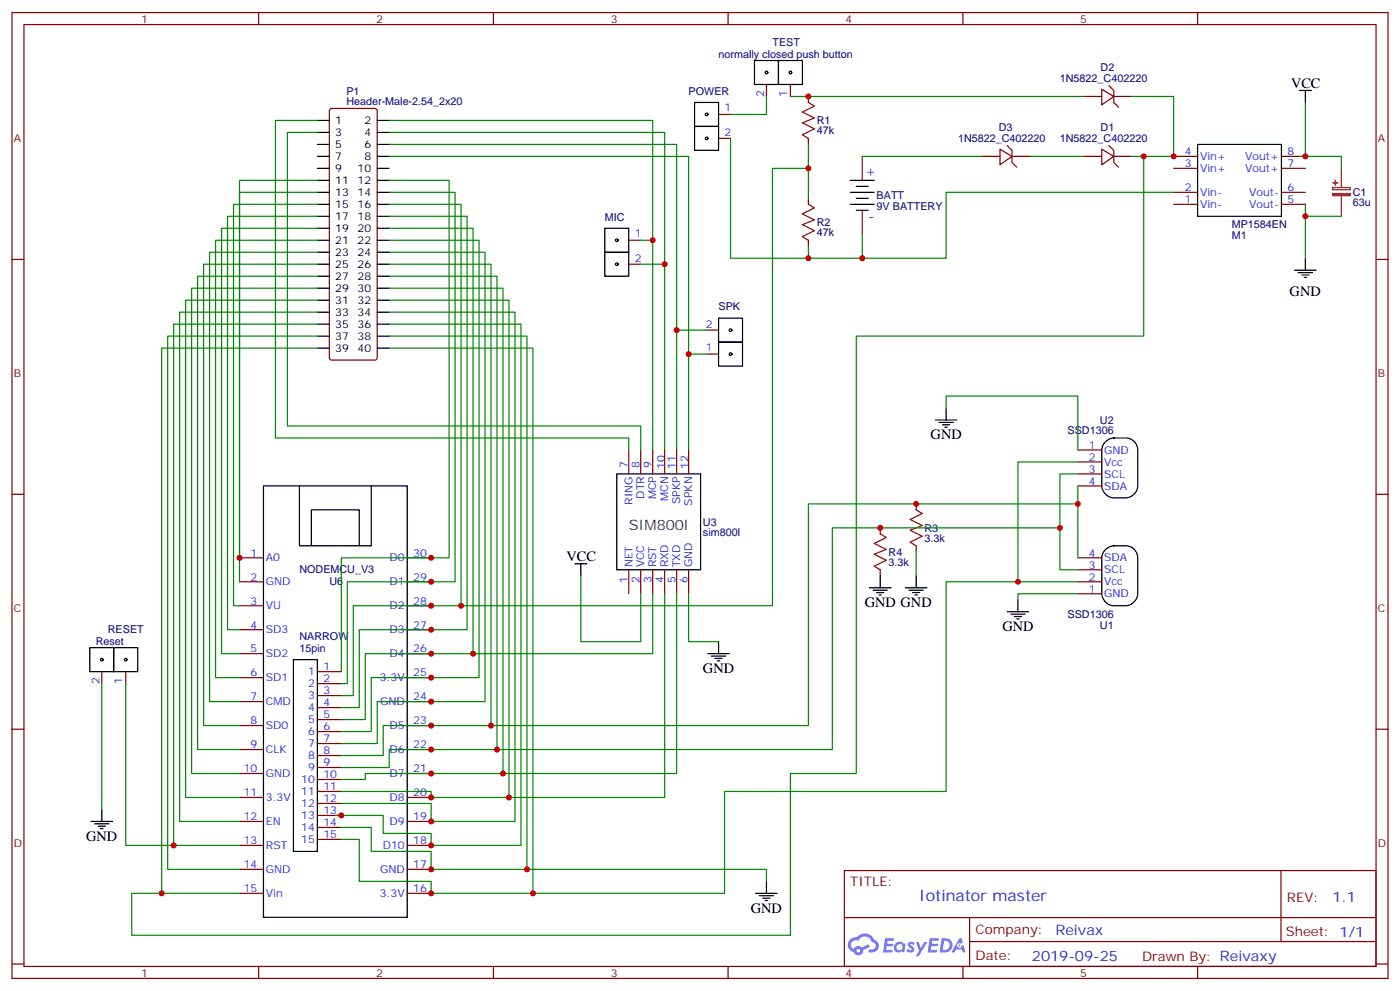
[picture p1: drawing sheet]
<svg xmlns="http://www.w3.org/2000/svg" width="412mm" height="292mm" viewBox="0 0 412 292" stroke-linecap="round" stroke-linejoin="round" font-family="sans-serif">
<g fill="none" stroke="#870000" stroke-width=".35">
<path d="M3.5 3.7h405.4v284.3h-405.4zM7.1 7.2h398.2v277.3h-398.2zM76.2 3.7v3.5M145.3 3.7v3.5M214.5 3.7v3.5M283.6 3.7v3.5M352.8 3.7v3.5M3.5 76.4h3.6M405.3 76.4h3.6M3.5 145.5h3.6M405.3 145.5h3.6M3.5 214.7h3.6"/>
<path d="M405.3 214.7h3.6M248.7 256.3h156.6v28.2h-156.6zM377.3 256.3v20.9M248.7 270.1h156.5M285.6 277.2h119.6M285.6 270.1v14.2M3.5 283.8h3.6M76.2 284.5v3.5M145.3 284.5v3.5M214.5 284.5v3.5M283.6 284.5v3.5M352.8 284.5v3.5"/>
<path d="M405.3 283.8h3.6"/>
</g>
<g fill="#5487ff">
<path d="M267.7 277.5a1.22 1.22 0 0 1 1.7 .2l-.4 .6a.47 .47 0 0 0-.3-.4 .47 .47 0 0 0-.5 .2l.1 .2a1.14 1.14 0 0 1 .8 1.8 1.14 1.14 0 0 1-1.9 0l-.2-.2 .5-.6 .7 .5a.29 .29 0 0 0 .3-.3 .29 .29 0 0 0-.2-.3 1.04 1.04 0 0 1-.6-1.7z"/>
<path d="M260.7 276.2h2.4l.3 .2-.2 .5-1.8 .1-.1 .8h1.5l.3 .4-.3 .4h-1.6l-.2 1.1h1.7l.2 .3-.2 .3-2.6 .1z"/>
<path d="M273.8 276.2h2.4l.3 .2-.1 .5-1.8 .1-.2 .8h1.6l.3 .4-.4 .4-1.6-.1-.1 1.1 1.7 .1 .2 .3-.2 .3-2.6 .1z"/>
<path d="M282.6 276.2h.7l.3 1.3-.6 .3a.69 .69 0 0 0-1 .3 .69 .69 0 0 0 .4 .9 .69 .69 0 0 0 .9-.6l.5-.2 .6 2.2h-.8l-.2-.9h-1.8l-.5 .9h-.8z"/>
<path d="M269.8 277.3h.8l.6 1.8 1.1-1.8h.9l-2.6 4.2h-.8l.9-1.5z"/>
<path d="M277.4 276.2l-.6 4.2h1.3a2.11 2.11 0 0 0 2.5-2.1 2.11 2.11 0 0 0-2.5-2.1zM278.1 277a1.39 1.39 0 0 1 1.7 1.4 1.39 1.39 0 0 1-1.8 1.2h-.3z"/>
<path d="M263.7 277.8a1.54 1.54 0 0 0-.1 2.2 1.54 1.54 0 0 0 2.2 .1l.6 .3 .3-2.3-.2-.3h-.4a1.49 1.49 0 0 0-2.4 0zM264 278.8a.94 .94 0 0 1 1.8 0 .94 .94 0 0 1-1.8 0z"/>
<path d="M250.4 276.6a2.18 2.18 0 0 0 1.1 3.7 1.44 1.44 0 0 0 1.6 .9 1.44 1.44 0 0 0 1.2-1.4l2-1.1-.5-.7-1.9 1a1.47 1.47 0 0 0-2.4 .4 1.39 1.39 0 0 1-.7-1.9 1.39 1.39 0 0 1 2-.5 2.12 2.12 0 0 1 2.2-1.3 2.12 2.12 0 0 1 1.9 1.7 1.14 1.14 0 0 1 1.1 1.4 1.14 1.14 0 0 1-1.7 .7 .43 .43 0 0 0-.5 .4 .43 .43 0 0 0 .4 .5 1.98 1.98 0 0 0 2.5-1.2 1.98 1.98 0 0 0-1.2-2.6 3.1 3.1 0 0 0-5.3-.6l-.9 .1zM252.3 279.9a.55 .55 0 0 1 1.1 0 .55 .55 0 0 1-1.1 0z"/>
<circle cx="282.6" cy="278.3" r=".26"/>
</g>
<g fill="none" stroke="#000" stroke-width=".35">
<path d="M222.2 17.8h7.1v7.1h-7.1zM229.3 17.8h7.1v7.1h-7.1zM93.5 35.5h3.5M93.5 39h3.5M111.1 35.5h3.6M111.1 39h3.6M204.6 30.2h7.1v7h-7.1zM204.6 37.2h7.1v7.1h-7.1zM382.8 26.6h3.5M384.5 26.6v3.6M93.5 53.1h3.5M93.5 56.6h3.5"/>
<path d="M93.5 42.5h3.5M93.5 46h3.5M93.5 49.6h3.5M111.1 53.1h3.6M111.1 56.6h3.6M111.1 42.5h3.6M111.1 46h3.6M111.1 49.6h3.6M250.5 53.1h7M250.5 56.6h7M252.2 54.9h3.6M252.2 58.4h3.6"/>
<path d="M352.8 42.5h24.7v21.2h-24.7zM93.5 60.1h3.5M93.5 63.7h3.5M93.5 67.2h3.5M93.5 70.7h3.5M93.5 74.3h3.5M93.5 77.8h3.5M111.1 60.1h3.6M111.1 63.7h3.6M111.1 67.2h3.6M111.1 70.7h3.6M111.1 74.3h3.6"/>
<path d="M111.1 77.8h3.6M178.2 67.2h7v7.1h-7zM178.2 74.3h7v7h-7zM250.5 60.1h7M252.2 61.9h3.6M381.4 79.6h6.3M384.5 76v3.6M93.5 81.3h3.5M93.5 84.8h3.5M93.5 88.4h3.5M93.5 91.9h3.5M93.5 95.4h3.5"/>
<path d="M93.5 99h3.5M111.1 81.3h3.6M111.1 84.8h3.6M111.1 88.4h3.6M111.1 91.9h3.6M111.1 95.4h3.6M111.1 99h3.6M211.7 93.7h7v7h-7zM382.4 80.3h4.2M383.5 81h2.1M384.2 81.7h.7M93.5 102.5h3.5"/>
<path d="M111.1 102.5h3.6M211.7 100.7h7v7.1h-7zM181.7 139.5h24.7v28.2h-24.7zM275.5 123.6h6.4M276.6 124.4h4.2M277.6 125.1h2.2M278.3 125.8h.7M278.7 120.1v3.5M325.7 130a3.6 3.6 0 0 1 2.4-1.1h3.5a3.5 3.5 0 0 1 3.5 3.6v10.6a3.8 3.8 0 0 1-3.5 3.5h-3.5a3.8 3.8 0 0 1-3.5-3.5v-10.6a3.5 3.5 0 0 1 1.1-2.5zM77.6 143.1h42.3v127h-42.3zM88.2 143.1v17.6h21.2v-17.6M91.7 160.7v-10.6h14.1v10.6"/>
<path d="M169.3 166h3.6M171.1 166v3.5M256.1 173h6.4M257.2 173.7h4.2M258.2 174.4h2.1M258.9 175.2h.7M259.3 169.5v3.5M266.7 173h6.3M267.8 173.7h4.2M268.8 174.4h2.1M269.5 175.2h.7M269.9 169.5v3.5"/>
<path d="M299.9 176.6v3.5M325.7 161.7a3.6 3.6 0 0 1 2.4-1h3.5a3.5 3.5 0 0 1 3.5 3.5v10.6a3.8 3.8 0 0 1-3.5 3.5h-3.5a3.8 3.8 0 0 1-3.5-3.5v-10.6a3.5 3.5 0 0 1 1.1-2.5zM26.5 190.7h7v7h-7zM33.5 190.7h7.1v7h-7.1zM86.4 194.2h7.1v56.4h-7.1zM208.5 192.4h6.3M209.5 193.1h4.3M210.6 193.9h2.1M211.3 194.6h.7M211.7 188.9v3.5M296.7 180.1h6.3M297.7 180.8h4.3"/>
<path d="M298.8 181.5h2.1M299.5 182.2h.7M30 238.3v3.5M26.8 241.8h6.4M27.9 242.5h4.2M28.9 243.2h2.1M29.6 243.9h.7M225.8 259.5v3.5M222.6 263h6.4M223.7 263.7h4.2M224.7 264.4h2.1M225.4 265.1h.7"/>
<circle cx="208.2" cy="33.7" r=".39"/>
<circle cx="225.8" cy="21.3" r=".39"/>
<circle cx="232.8" cy="21.3" r=".39"/>
<circle cx="208.2" cy="40.7" r=".39"/>
<circle cx="181.7" cy="70.7" r=".39"/>
<circle cx="181.7" cy="77.8" r=".39"/>
<circle cx="215.2" cy="97.2" r=".39"/>
<circle cx="215.2" cy="104.2" r=".39"/>
<circle cx="30" cy="194.2" r=".39"/>
<circle cx="37" cy="194.2" r=".39"/>
</g>
<g fill="none" stroke="#870000" stroke-width=".35">
<path d="M97.2 32.1l.5-.2h12.7l.5 .2 .2 .5v72.7l-.2 .5-.5 .2h-12.7l-.5-.2-.2-.5v-72.7zM211.7 33.7h3.5M225.8 24.9v3.5M232.8 24.9v3.5M238.1 28.4v1.8M319.3 28.4h5.3M324.6 26.3l3.5 2.1-3.5 2.5zM326.7 25.2l1.4 1.4v3.6l1.4 1.4M328.1 28.4h5.3M211.7 40.7h3.5M238.1 40.7v1.8M238.1 58.4v1.7"/>
<path d="M254 46v7.1M289.3 46h5.3M294.6 43.9l3.5 2.1-3.5 2.5zM296.7 42.9l1.4 1.4v3.5l1.4 1.4M298.1 46h5.3M319.3 46h5.3M324.6 43.9l3.5 2.1-3.5 2.5zM326.7 42.9l1.4 1.4v3.5l1.4 1.4M328.1 46h5.3M345.7 46h7.1M345.7 56.6h7.1M345.7 49.6h7.1"/>
<path d="M377.5 46h7M377.5 56.6h7M377.5 49.6h7M185.2 70.7h3.5M185.2 77.8h3.5M238.1 70.7v1.8M254 61.9v7.1M345.7 60.1h7.1M377.5 60.1h7M208.1 97.2h3.6M208.1 104.2h3.6M185.2 132.5v7"/>
<path d="M188.7 132.5v7M192.3 132.5v7M195.8 132.5v7M199.3 132.5v7M202.8 132.5v7M317.5 132.5h7.1M317.5 136h7.1M317.5 139.5h7.1M259.3 155.4v1.8M269.9 148.3v1.8M317.5 143.1h7.1M70.6 171.3h7"/>
<path d="M70.6 164.2h7M70.6 178.3h7M119.9 171.3h7.1M119.9 164.2h7.1M119.9 178.3h7.1M185.2 167.7v7.1M188.7 167.7v7.1M192.3 167.7v7.1M195.8 167.7v7.1M199.3 167.7v7.1M202.8 167.7v7.1M259.3 167.7v1.8"/>
<path d="M269.9 160.7v1.8M317.5 174.8h7.1M317.5 171.3h7.1M317.5 167.7h7.1M317.5 164.2h7.1M30 197.7v3.6M37 197.7v3.6M70.6 185.4h7M70.6 192.4h7M70.6 199.5h7M93.5 197.7h7M119.9 185.4h7.1"/>
<path d="M119.9 192.4h7.1M119.9 199.5h7.1M70.6 206.6h7M70.6 213.6h7M93.5 201.3h7M93.5 204.8h7M93.5 208.3h7M93.5 211.8h7M93.5 215.4h7M93.5 218.9h7M119.9 206.6h7.1M119.9 213.6h7.1"/>
<path d="M70.6 220.7h7M70.6 227.7h7M70.6 234.8h7M93.5 222.4h7M93.5 226h7M93.5 229.5h7M93.5 233h7M93.5 236.5h7M119.9 220.7h7.1M119.9 227.7h7.1M119.9 234.8h7.1M70.6 241.8h7"/>
<path d="M70.6 248.9h7M70.6 255.9h7M93.5 240.1h7M93.5 243.6h7M93.5 247.1h7M119.9 241.8h7.1M119.9 248.9h7.1M119.9 255.9h7.1M70.6 263h7M119.9 263h7.1"/>
</g>
<g fill="#8c2424" stroke="#8c2424" stroke-width=".35">
<path d="M392.6 57h5.2v.6h-5.2z"/>
<path d="M392.6 53.8h1.5z"/>
<path d="M393.3 53.1l.1 1.4z"/>
</g>
<path d="M392.6 55.2h5.2v.6h-5.2zM395.1 49.6v5.6M395.1 57.7v6" fill="none" stroke="#8c2424" stroke-width=".35"/>
<path d="M238.1 30.2l1.8 1-3.5 1.8 3.5 1.7-3.5 1.5 3.5 1.7-3.5 1.8 1.7 1M238.1 60.1l1.8 1.1-3.5 1.8 3.5 1.7-3.5 1.4 3.5 1.8-3.5 1.8 1.7 1M259.3 157.2l1.8 1-3.6 1.8 3.6 1.7-3.6 1.5 3.6 1.7-3.6 1.8 1.8 1M269.9 150.1l1.7 1.1-3.5 1.7 3.5 1.8-3.5 1.4 3.5 1.8-3.5 1.7 1.8 1.1" fill="none" stroke="#a10000" stroke-width=".35"/>
<g fill="none" stroke="#008700" stroke-width=".35">
<path d="M93.5 35.5h-12.4v93.4h104.1v3.6M93.5 39h-8.8v86.4h104v7.1M114.7 35.5h77.6v97M114.7 39h81.1v93.5M225.8 28.4v5.3h-10.6M232.8 28.4h86.5M333.4 28.4h12.3v17.6h-12.3M384.5 30.2v15.8h-1.7M93.5 53.1h-22.9v111.1M93.5 56.6h-22.9v114.7M114.7 53.1h17.6v111.1h-31.8v33.5M114.7 56.6h19.4v114.7h-31.8v30h-1.8"/>
<path d="M114.7 42.5h84.6v90M114.7 46h88.1v86.5M215.2 40.7v35.3h63.5v-19.4h67M238.1 49.6h-10.6v128.7h-91.7M238.1 42.5v15.9M254 46h35.3M303.4 46h15.9M336.9 46v53h-84.7v128.7h-19.4v47.6h-194v-12.3h31.8M384.5 46h10.6v3.6M93.5 60.1h-24.7v118.2h1.8M93.5 63.7h-26.5v121.7h3.6M93.5 67.2h-28.2v125.2h5.3"/>
<path d="M93.5 70.7h-30v128.8h7.1M93.5 74.3h-31.8v132.3h8.9M93.5 77.8h-33.5v135.8h10.6M114.7 60.1h21.1v118.2h-31.7v26.5h-3.6M114.7 63.7h22.9v121.7h-31.8v22.9h-5.3M114.7 67.2h24.6v125.2M114.7 70.7h26.4v128.8h-31.7v15.9h-8.9M114.7 74.3h28.2v132.3h-31.8v12.3h-10.6M114.7 77.8h29.9v135.8M188.7 70.7h3.6M188.7 77.8h7.1M238.1 72.5v3.5"/>
<path d="M254 69v7M384.5 60.1v15.9M384.5 63.7h10.6M93.5 81.3h-35.3v139.4h12.4M93.5 84.8h-37.1v142.9h14.2M93.5 88.4h-38.8v146.4h15.9M93.5 91.9h-40.6v149.9h17.7M93.5 95.4h-42.3v153.5M93.5 99h-44.1v156.9h21.2M114.7 81.3h31.7v139.4M114.7 84.8h33.5v142.9M114.7 88.4h35.2v146.4"/>
<path d="M114.7 91.9h37v149.9h-24.7v-5.3h-26.5M114.7 95.4h38.8v153.5h-26.5v-3.5h-14.1v-5.3h-14.1M114.7 99h40.5v156.9M199.3 97.2h8.8M93.5 102.5h-45.9v160.5M114.7 102.5h42.3v160.5h-30v-3.5h-21.2v-12.4h-5.3M202.8 104.2h5.3M278.7 120.1v-3.5h38.8v15.9M317.5 139.5h-5.3v28.2h5.3M317.5 136h-17.6v35.3M312.2 155.4h-67v65.3h-130.5v5.3h-14.2M317.5 148.3h-79.4v65.3h-125.2v8.8h-12.4"/>
<path d="M317.5 143.1v21.1M171.1 169.5v19.4h17.6v-14.1M192.3 174.8v17.6h-84.7v19.4h-7.1M195.8 174.8v60h-68.8v-1.8h-26.5M199.3 174.8v52.9h-91.7v1.8h-7.1M202.8 174.8v14.1h8.9M269.9 162.5v7M317.5 174.8h-17.6v1.8M317.5 171.3h-38.8v61.7h-65.3v30h-56.4M30 201.3v37M37 201.3v47.6h33.6M100.5 243.6h8.9v7h17.6v5.3h98.8v3.6"/>
</g>
<g fill="#c00">
<circle cx="127" cy="241.8" r=".88"/>
<circle cx="127" cy="234.8" r=".88"/>
<circle cx="127" cy="227.7" r=".88"/>
<circle cx="127" cy="220.7" r=".88"/>
<circle cx="127" cy="213.6" r=".88"/>
<circle cx="127" cy="206.6" r=".88"/>
<circle cx="127" cy="199.5" r=".88"/>
<circle cx="345.7" cy="46" r=".88"/>
<circle cx="384.5" cy="46" r=".88"/>
<circle cx="157" cy="263" r=".88"/>
<circle cx="199.3" cy="97.2" r=".88"/>
<circle cx="192.3" cy="70.7" r=".88"/>
<circle cx="149.9" cy="234.8" r=".88"/>
<circle cx="155.2" cy="255.9" r=".88"/>
<circle cx="144.6" cy="213.6" r=".88"/>
<circle cx="312.2" cy="155.4" r=".88"/>
<circle cx="317.5" cy="148.3" r=".88"/>
<circle cx="51.2" cy="248.9" r=".88"/>
<circle cx="146.4" cy="220.7" r=".88"/>
<circle cx="139.3" cy="192.4" r=".88"/>
<circle cx="148.2" cy="227.7" r=".88"/>
<circle cx="195.8" cy="77.8" r=".88"/>
<circle cx="202.8" cy="104.2" r=".88"/>
<circle cx="254" cy="76" r=".88"/>
<circle cx="47.6" cy="263" r=".88"/>
<circle cx="336.9" cy="46" r=".88"/>
<circle cx="299.9" cy="171.3" r=".88"/>
<circle cx="384.5" cy="63.7" r=".88"/>
<circle cx="238.1" cy="28.4" r=".88"/>
<circle cx="238.1" cy="49.6" r=".88"/>
<circle cx="238.1" cy="76" r=".88"/>
<circle cx="70.6" cy="164.2" r=".88"/>
<circle cx="127" cy="164.2" r=".88"/>
<circle cx="127" cy="171.3" r=".88"/>
<circle cx="127" cy="178.3" r=".88"/>
<circle cx="127" cy="185.4" r=".88"/>
<circle cx="127" cy="192.4" r=".88"/>
<circle cx="127" cy="248.9" r=".88"/>
<circle cx="127" cy="255.9" r=".88"/>
<circle cx="127" cy="263" r=".88"/>
<circle cx="100.5" cy="240.1" r=".88"/>
<circle cx="135.8" cy="178.3" r=".88"/>
<circle cx="259.3" cy="155.4" r=".88"/>
<circle cx="269.9" cy="148.3" r=".88"/>
</g>
<text font-size="4.6" fill="#00f" x="270.8" y="265.3">Iotinator master</text>
<g font-size="4.2">
<text x="380.3" y="25.9">VCC</text>
<text x="379.9" y="87">GND</text>
<text x="274.1" y="129.3">GND</text>
<text x="166.9" y="165.3">VCC</text>
<text x="254.7" y="178.7">GND GND</text>
<text x="295.3" y="185.7">GND</text>
<text x="207.1" y="198.1">GND</text>
<text x="25.4" y="247.5">GND</text>
<text x="221.2" y="268.6">GND</text>
</g>
<g font-size="4.2" fill="#00f">
<text x="254.7" y="51.7">+</text>
<text x="255.8" y="65.1">-</text>
<text x="392.5" y="265.6">1.1</text>
<text x="310.9" y="275.1">Reivax</text>
<text x="304" y="282.9">2019-09-25</text>
</g>
<text font-size="4.2" fill="#333" x="185.2" y="156.1">SIM800l</text>
<g font-size="3.9" fill="#800">
<text x="250.5" y="260.9">TITLE:</text>
<text x="379.1" y="265.6">REV:</text>
<text x="287.4" y="275.1">Company:</text>
<text x="378.7" y="275.7">Sheet: 1/1</text>
<text x="287.4" y="282.8">Date:</text>
<text x="336.4" y="282.8">Drawn By: Reivaxy</text>
</g>
<g font-size="3.2" fill="#800">
<text x="41.6" y="6.7">1</text>
<text x="110.8" y="6.7">2</text>
<text x="179.9" y="6.7">3</text>
<text x="249.1" y="6.7">4</text>
<text x="318.2" y="6.7">5</text>
<text x="4.1" y="41.8">A</text>
<text x="405.9" y="41.8">A</text>
<text x="4.1" y="110.9">B</text>
<text x="405.9" y="110.9">B</text>
<text x="4.1" y="180.1">C</text>
<text x="405.9" y="180.1">C</text>
<text x="4.1" y="249.2">D</text>
<text x="405.9" y="249.2">D</text>
<text x="41.6" y="287.5">1</text>
<text x="110.8" y="287.5">2</text>
<text x="179.9" y="287.5">3</text>
<text x="249.1" y="287.5">4</text>
<text x="318.2" y="287.5">5</text>
</g>
<g font-size="3.2" fill="#000080">
<text x="211.7" y="17.1">normally closed push button</text>
<text x="227.6" y="13.6">TEST</text>
<text x="324.2" y="21">D2</text>
<text x="102" y="27.9">P1</text>
<text x="202.9" y="27.9">POWER</text>
<text x="312.2" y="24.2">1N5822_C402220</text>
<text x="102" y="30.9">Header-Male-2.54_2x20</text>
<text x="240.6" y="39.6">47k</text>
<text x="240.6" y="36.6">R1</text>
<text x="282.2" y="41.8">1N5822_C402220</text>
<text x="294.2" y="38.6">D3</text>
<text x="312.2" y="41.8">1N5822_C402220</text>
<text x="324.2" y="38.6">D1</text>
<text x="258.2" y="58.6">BATT</text>
<text x="398.5" y="57.8">C1</text>
<text x="178.2" y="64.9">MIC</text>
<text x="258.2" y="61.7">9V BATTERY</text>
<text x="398.5" y="60.7">63u</text>
<text x="240.6" y="69.6">47k</text>
<text x="240.6" y="66.6">R2</text>
<text x="362.8" y="67.2">MP1584EN</text>
<text x="362.8" y="70.4">M1</text>
<text x="211.7" y="91.4">SPK</text>
<text x="324" y="124.7">U2</text>
<text x="314.5" y="127.9">SSD1306</text>
<text x="207.1" y="154.8">U3</text>
<text x="207.1" y="157.8">sim800l</text>
<text x="272.3" y="159.7">3.3k</text>
<text x="272.3" y="156.5">R3</text>
<text x="261.8" y="166.7">3.3k</text>
<text x="261.8" y="163.5">R4</text>
<text x="88.2" y="168.8">NODEMCU_V3</text>
<text x="97" y="172.3">U6</text>
<text x="314.5" y="181.9">SSD1306</text>
<text x="324" y="185">U1</text>
<text x="28.2" y="190">Reset</text>
<text x="31.8" y="186.4">RESET</text>
<text x="88.2" y="191.9">15pin</text>
<text x="88.2" y="188.4">NARROW</text>
</g>
<g font-size="3.2" fill="#00f">
<text x="225.1" y="28.7" transform="rotate(-90 225.1 28.7)">2</text>
<text x="231.8" y="28.7" transform="rotate(-90 231.8 28.7)">1</text>
<text x="213.4" y="32.6">1</text>
<text x="213.4" y="40">2</text>
<text x="349" y="45.7">4</text>
<text x="353.5" y="47.1">Vin+</text>
<text x="366.8" y="47.1">Vout+</text>
<text x="379.2" y="45.7">8</text>
<text x="349" y="49.2">3</text>
<text x="353.5" y="50.6">Vin+</text>
<text x="366.8" y="50.6">Vout+</text>
<text x="379.2" y="49.2">7</text>
<text x="349" y="59.8">1</text>
<text x="349" y="56.3">2</text>
<text x="353.5" y="57.7">Vin-</text>
<text x="368" y="57.7">Vout-</text>
<text x="379.2" y="59.8">5</text>
<text x="379.2" y="56.3">6</text>
<text x="353.5" y="61.2">Vin-</text>
<text x="368" y="61.2">Vout-</text>
<text x="187" y="69.7">1</text>
<text x="187" y="77.1">2</text>
<text x="207.9" y="96.5">2</text>
<text x="207.9" y="103.2">1</text>
<text x="184.9" y="137.8" transform="rotate(-90 184.9 137.8)">7</text>
<text x="188.4" y="137.8" transform="rotate(-90 188.4 137.8)">8</text>
<text x="191.9" y="137.8" transform="rotate(-90 191.9 137.8)">9</text>
<text x="320.8" y="132.1">1</text>
<text x="320.8" y="135.6">2</text>
<text x="325.3" y="133.5">GND</text>
<text x="325.3" y="137.1">Vcc</text>
<text x="195.8" y="138.1" transform="rotate(-90 195.8 138.1)">10</text>
<text x="199" y="138.1" transform="rotate(-90 199 138.1)">11</text>
<text x="202.8" y="138.1" transform="rotate(-90 202.8 138.1)">12</text>
<text x="320.8" y="139.2">3</text>
<text x="320.8" y="142.7">4</text>
<text x="325.3" y="140.6">SCL</text>
<text x="186.3" y="148.6" transform="rotate(-90 186.3 148.6)">RING</text>
<text x="189.8" y="146.8" transform="rotate(-90 189.8 146.8)">DTR</text>
<text x="193.3" y="147" transform="rotate(-90 193.3 147)">MCP</text>
<text x="196.8" y="147.5" transform="rotate(-90 196.8 147.5)">MCN</text>
<text x="200.4" y="148.4" transform="rotate(-90 200.4 148.4)">SPKP</text>
<text x="203.9" y="148.9" transform="rotate(-90 203.9 148.9)">SPKN</text>
<text x="325.3" y="144.1">SDA</text>
<text x="73.8" y="163.9">1</text>
<text x="78.3" y="165.3">A0</text>
<text x="114.8" y="165.3">D0</text>
<text x="121.7" y="163.9">30</text>
<text x="186.3" y="167" transform="rotate(-90 186.3 167)">NET</text>
<text x="189.8" y="167" transform="rotate(-90 189.8 167)">VCC</text>
<text x="193.3" y="167" transform="rotate(-90 193.3 167)">RST</text>
<text x="196.8" y="167" transform="rotate(-90 196.8 167)">RXD</text>
<text x="200.4" y="167" transform="rotate(-90 200.4 167)">TXD</text>
<text x="203.9" y="167" transform="rotate(-90 203.9 167)">GND</text>
<text x="320.8" y="167.4">3</text>
<text x="320.8" y="163.9">4</text>
<text x="325.3" y="165.3">SDA</text>
<text x="73.8" y="170.9">2</text>
<text x="78.3" y="172.3">GND</text>
<text x="114.8" y="172.3">D1</text>
<text x="121.7" y="170.9">29</text>
<text x="184.9" y="171.5" transform="rotate(-90 184.9 171.5)">1</text>
<text x="188.4" y="171.5" transform="rotate(-90 188.4 171.5)">2</text>
<text x="191.9" y="171.5" transform="rotate(-90 191.9 171.5)">3</text>
<text x="195.4" y="171.5" transform="rotate(-90 195.4 171.5)">4</text>
<text x="199" y="171.5" transform="rotate(-90 199 171.5)">5</text>
<text x="202.5" y="171.5" transform="rotate(-90 202.5 171.5)">6</text>
<text x="320.8" y="170.9">2</text>
<text x="325.3" y="172.3">Vcc</text>
<text x="325.3" y="168.8">SCL</text>
<text x="73.8" y="178">3</text>
<text x="78.3" y="179.4">VU</text>
<text x="114.8" y="179.4">D2</text>
<text x="121.7" y="178">28</text>
<text x="320.8" y="174.4">1</text>
<text x="325.3" y="175.9">GND</text>
<text x="73.8" y="185">4</text>
<text x="121.7" y="185">27</text>
<text x="78.3" y="186.4">SD3</text>
<text x="114.8" y="186.4">D3</text>
<text x="73.8" y="192.1">5</text>
<text x="78.3" y="193.5">SD2</text>
<text x="95.2" y="197.4">1</text>
<text x="114.8" y="193.5">D4</text>
<text x="121.7" y="192.1">26</text>
<text x="29.3" y="201.5" transform="rotate(-90 29.3 201.5)">2</text>
<text x="36" y="201.5" transform="rotate(-90 36 201.5)">1</text>
<text x="73.8" y="199.1">6</text>
<text x="78.3" y="200.6">SD1</text>
<text x="90.8" y="198.8">1</text>
<text x="90.8" y="202.3">2</text>
<text x="95.2" y="200.9">2</text>
<text x="111.9" y="200.6">3.3V</text>
<text x="121.7" y="199.1">25</text>
<text x="73.8" y="206.2">7</text>
<text x="78.3" y="207.6">CMD</text>
<text x="90.8" y="205.8">3</text>
<text x="90.8" y="209.4">4</text>
<text x="95.2" y="204.4">3</text>
<text x="95.2" y="208">4</text>
<text x="112" y="207.6">GND</text>
<text x="121.7" y="206.2">24</text>
<text x="73.8" y="213.3">8</text>
<text x="78.3" y="214.7">SD0</text>
<text x="90.8" y="212.9">5</text>
<text x="95.2" y="211.5">5</text>
<text x="95.2" y="215">6</text>
<text x="114.8" y="214.7">D5</text>
<text x="121.7" y="213.3">23</text>
<text x="73.8" y="220.3">9</text>
<text x="78.3" y="221.7">CLK</text>
<text x="90.8" y="216.4">6</text>
<text x="90.8" y="220">7</text>
<text x="95.2" y="218.5">7</text>
<text x="114.8" y="221.7">D6</text>
<text x="121.7" y="220.3">22</text>
<text x="71.8" y="227.4">10</text>
<text x="90.8" y="223.5">8</text>
<text x="90.8" y="227">9</text>
<text x="95.2" y="222.1">8</text>
<text x="95.2" y="225.6">9</text>
<text x="121.7" y="227.4">21</text>
<text x="78.3" y="228.8">GND</text>
<text x="88.7" y="230.5">10</text>
<text x="95.2" y="229.1">10</text>
<text x="95.2" y="232.7">11</text>
<text x="114.8" y="228.8">D7</text>
<text x="71.8" y="234.4">11</text>
<text x="78.3" y="235.8">3.3V</text>
<text x="88.7" y="234.1">11</text>
<text x="88.7" y="237.6">12</text>
<text x="95.2" y="236.2">12</text>
<text x="95.2" y="239.7">13</text>
<text x="114.8" y="235.8">D8</text>
<text x="121.7" y="234.4">20</text>
<text x="71.8" y="241.5">12</text>
<text x="78.3" y="242.9">EN</text>
<text x="88.7" y="241.1">13</text>
<text x="88.7" y="244.7">14</text>
<text x="95.2" y="243.2">14</text>
<text x="114.8" y="242.9">D9</text>
<text x="121.7" y="241.5">19</text>
<text x="71.8" y="248.5">13</text>
<text x="78.3" y="249.9">RST</text>
<text x="88.7" y="248.2">15</text>
<text x="95.2" y="246.8">15</text>
<text x="112.8" y="249.9">D10</text>
<text x="121.7" y="248.5">18</text>
<text x="71.8" y="255.6">14</text>
<text x="78.3" y="257">GND</text>
<text x="112" y="257">GND</text>
<text x="121.7" y="255.6">17</text>
<text x="71.8" y="262.6">15</text>
<text x="121.7" y="262.6">16</text>
<text x="78.3" y="264.1">Vin</text>
<text x="111.9" y="264.1">3.3V</text>
</g>
<g font-size="3.2">
<text x="98.8" y="36.5">1</text>
<text x="98.8" y="40">3</text>
<text x="107.3" y="36.5">2</text>
<text x="107.3" y="40">4</text>
<text x="98.8" y="43.6">5</text>
<text x="98.8" y="47.1">7</text>
<text x="107.3" y="43.6">6</text>
<text x="107.3" y="47.1">8</text>
<text x="98.8" y="50.6">9</text>
<text x="105.3" y="50.6">10</text>
<text x="98.8" y="54.2">11</text>
<text x="98.8" y="57.7">13</text>
<text x="105.3" y="54.2">12</text>
<text x="105.3" y="57.7">14</text>
<text x="98.8" y="61.2">15</text>
<text x="98.8" y="64.7">17</text>
<text x="105.3" y="61.2">16</text>
<text x="105.3" y="64.7">18</text>
<text x="98.8" y="68.3">19</text>
<text x="98.8" y="71.8">21</text>
<text x="105.3" y="68.3">20</text>
<text x="105.3" y="71.8">22</text>
<text x="98.8" y="75.3">23</text>
<text x="105.3" y="75.3">24</text>
<text x="98.8" y="78.8">25</text>
<text x="98.8" y="82.4">27</text>
<text x="105.3" y="78.8">26</text>
<text x="105.3" y="82.4">28</text>
<text x="98.8" y="85.9">29</text>
<text x="98.8" y="89.4">31</text>
<text x="105.3" y="85.9">30</text>
<text x="105.3" y="89.4">32</text>
<text x="98.8" y="93">33</text>
<text x="105.3" y="93">34</text>
<text x="98.8" y="96.5">35</text>
<text x="98.8" y="100">37</text>
<text x="105.3" y="96.5">36</text>
<text x="105.3" y="100">38</text>
<text x="98.8" y="103.5">39</text>
<text x="105.3" y="103.5">40</text>
</g>
</svg>
